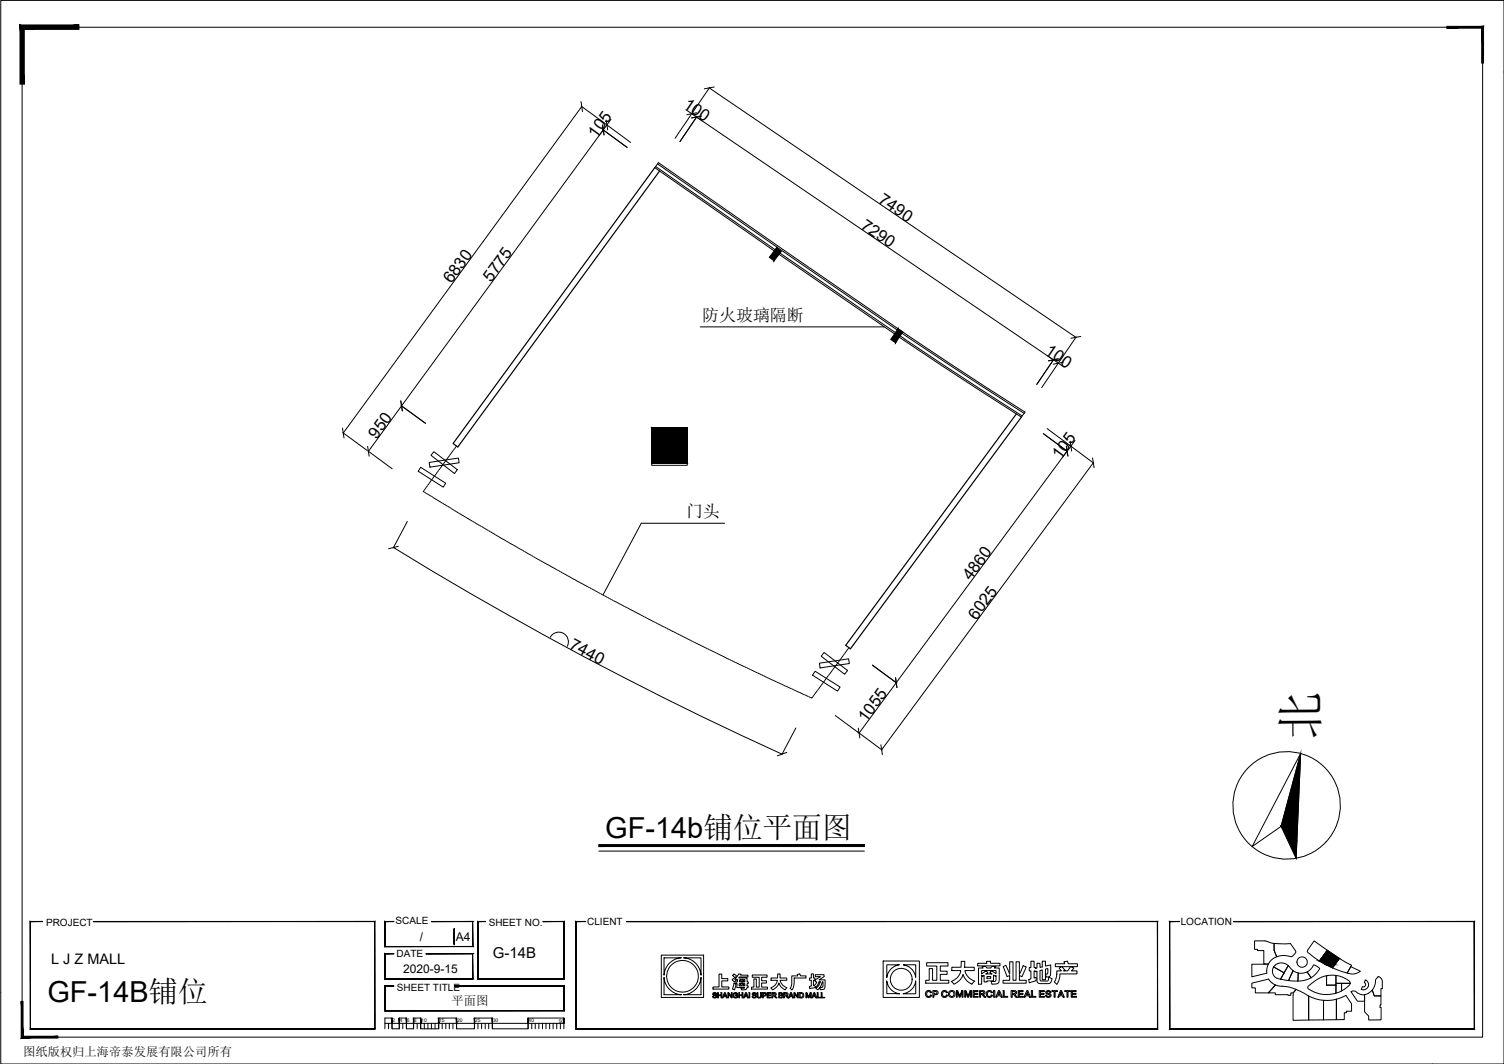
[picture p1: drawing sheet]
<svg xmlns="http://www.w3.org/2000/svg" width="420mm" height="297mm" viewBox="0 0 420 297" stroke-linecap="round" stroke-linejoin="round" font-family="sans-serif">
<!-- layer: 0 -->
<g fill="none" stroke="#000" stroke-width=".28">
<path d="M.2 .1h420v296.9h-420zM6.2 7.6h408v281.9h-408zM162.3 28.3l.4 2.8M168.3 34.9l.4 2.8-.4-2.8M169.3 33.5l.5 2.8M194.6 31.5l-2.7 .5M196 32.4l-2.8 .5M199.5 24.3l-2.7 .5M301.9 93.9l-2.7 .5M95.7 119.5l.4 2.7M112 111.9l.4 2.8M295.7 100.2l-2.8 .5"/>
<path d="M297.1 101.1l-2.8 .6M102.7 124.6l.4 2.8M297.9 124.6l.4 2.7M299 123.2l.4 2.7M305.2 127.8l.4 2.8M111.3 152.5l-2.8 .7M250.2 189.2l.4 2.8M219.8 210l-2.6 1M239.8 203.3l.4 2.7M246.1 207.9l.4 2.8M363.3 210.3l-5.4 20.4-8.1 5.6zM363.3 210.3l-1.2 29.3"/>
<path d="M167.3 237.6h74.2M349.7 269.2l4.6-.1-.4 1.4v1.2l-4.2 1zM349.7 274.5l4.7-1.2 .9 1 1 .7-2 2.2h-3.6v-1.4h-1zM350.5 262.7h2.9l2.5 .7v1.9l.8 1.8-.6 .3a3.9 3.9 0 0 0-1.8 1.7h-1.2v-3.7h-1.8v-.4h-.8zM355.8 269.9a2.24 2.24 0 0 0 1.9 3.5M355.8 269.9l2.9 1.7-1 1.8M355.9 263.4h4.6l1.4 2 .1 .4-.9 1.1-.6 .1a5.5 5.5 0 0 0-3.8 .1l-.8-1.8zM356.2 269.4a2.73 2.73 0 0 1 3.7 .2l-1.2 2-2.9-1.7zM356.3 275l1.3 .3 2.6 .3 1.9 .6M356.3 275l-2 2.2h2v.5l4.3 .2v-.7h.7l.8-1M357.7 273.4l2.3 .4M357.7 273.4l2.2-3.8 1.3 1.4-1.2 2.8"/>
<path d="M360 273.8l2.6 .1M360 273.8l1.2-2.8 1.5 .6-.1 2.3M362.1 276.2l-.8 1-.1 7.6h4.4v-6.7M362.1 276.2l3.5 1.9M365.5 275.3a11 11 0 0 1 5.1-2.9v2.6h2.6v2.3a8.3 8.3 0 0 1-7.9-1.5zM365.6 278.1a10.9 10.9 0 0 0 4.1 1.2M365.6 278.1v6.7l4.1-.1v-5.4M366.3 273a7 7 0 0 1-3.7 .9M366.3 273l-1.1-1.7-1.3 .4-1.2-.1-.1 2.3M366.9 269.5l.3-.1 .7 .4 .7 .5v.2l-1 1.4-1.3 1.1-1.1-1.7 1-.8zM367.1 262.7l3.7 2.6-2.2 3-3.4-2.7zM370.6 272.4l2.6-.1v2.7h-2.6z"/>
<path d="M370.8 265.3l3.4 2.3-2 2.6-3.6-1.9zM373.2 272.3a6.1 6.1 0 0 1 3.9 1.8l.1 .4h-4zM373.2 274.5h1.6v2.1l-1.6 .7zM373.3 279l-1.1 .2-2.5 .1M373.3 279v5.7h-3.6v-5.4M373.3 279l2.7-1.1 1.6 2.3v2.1h-1.5v.4h-.6v1.9l-2.2 .1zM374.2 267.6l3.4 1.9-1.3 2.1-4.1-1.4zM374.8 274.5h2.4l-.3 .6-2.1 1.5zM377.4 269.9l2.6 1.2-.9 .6a3.4 3.4 0 0 1-2.8-.1zM377.5 276.8a1.29 1.29 0 0 1 1.8 .5l.9 .4h1v1.8h-2zM381.4 273.5a1.45 1.45 0 0 1 .8 2 1.45 1.45 0 0 1-1.9 .7l.3-.8a.63 .63 0 0 0 .9-.3 .63 .63 0 0 0-.4-.8zM384.9 272.9l-.6 .5a4 4 0 0 1-3.1 4.3"/>
<path d="M385 272.6l.7 .3 .5 1.1v2h-.4v2h-1.9l-.5-1.6 .5 1.6h1.9v2.6h-.3v.6h.3v3.5l-3.4 .1v-1.1l-1.2-1.2v-4.8M385 272.7l-.1 .2M107.5 285.7h50v1.5M108.5 285.7v1.5M109.5 285.7v1.5M111.5 285.7v1.5M112.5 285.7v1.5M113.5 285.7v1.5M115.5 285.7v1.5M116.5 285.7v1.5M117.5 285.7v1.5M118.5 285.7v1.5"/>
<path d="M119.5 285.7v1.5M120.5 285.7v1.5M121.5 285.7v1.5M122.6 285.7v1.5M123.5 285.7v1.5M124.5 285.7v1.5M125.5 285.7v1.5M126.5 285.7v1.5M127.6 285.7v1.5M132.5 285.7v1.5M133.5 285.7v1.5M134.5 285.7v1.5"/>
<path d="M135.6 285.7v1.5M136.5 285.7v1.5M137.5 285.7v1.5M147.5 285.7v1.5M148.5 285.7v1.5M149.5 285.7v1.5M150.5 285.7v1.5M151.6 285.7v1.5M152.5 285.7v1.5M153.5 285.7v1.5M154.5 285.7v1.5M155.5 285.7v1.5"/>
<path d="M156.5 285.7v1.5M157.5 284.2h-10v3h-10v-3h-5v3h-4.9v-3h-5v3h-5.1v-3h-2v3h-2v-3h-2v3h-2v-3h-2v3"/>
<circle cx="359.4" cy="224.8" r="15"/>
<circle cx="363.8" cy="268.6" r="1.44"/>
</g>
<g fill="#000" stroke="#000" stroke-width=".28">
<path d="M368.6 268.3h5l-.7 1zM370.8 265.3l3.4 2.3h-5.1z"/>
<path d="M413.9 7.9v9.7h.5zM413.9 7.9l.5-.5v10.2zM404.2 7.9h9.7l.5-.5zM404.2 7.4h10.2l-10.2 .5z"/>
<path d="M5.6 7v16.5h1.2zM5.6 7l1.2 1.2v15.3zM5.6 7l1.2 1.2 15.3-1.2zM6.8 8.2l15.3-1.2v1.2z"/>
<path d="M363.3 210.3l-1 24.5-4.4-4.1zM357.9 230.7l4.2 8.9 .2-4.8z"/>
<path d="M167.3 235.8v.5l74.2-.5zM167.3 236.3l74.2-.5v.5z"/>
<path d="M26.1 257.2h78.6zM26.1 257.3l78.6-.1zM104.7 257.2v30.1zM104.6 257.3l.1 30zM8.5 287.3h96.2zM8.5 287.3l96.1-.1zM8.5 257.2v30.1zM8.5 257.2v30zM8.5 257.2h3.4zM8.5 257.3l3.4-.1z"/>
<path d="M120.6 257.2h11.5zM120.6 257.3l11.5-.1zM132 257.3l.1 7zM132 257.3l.1 7zM107.5 264.3h24.6zM107.5 264.3l24.5-.1zM107.5 257.2v7.1zM107.5 257.2l.1 7zM107.5 257.2h2.5zM107.6 257.3l2.4-.1z"/>
<path d="M126.9 259.3v4.4zM126.9 259.3v4.4z"/>
<path d="M151.7 257.2h5.9zM151.7 257.3l5.9-.1zM157.6 257.2v16.1zM157.5 257.3l.1 16zM133.5 273.3h24.1zM133.5 273.3l24-.1zM133.5 257.2v16.1zM133.5 257.2l.1 16zM133.5 257.2h2.1zM133.6 257.3l2-.1z"/>
<path d="M175 257.2h148.4zM175 257.3l148.4-.1zM323.4 257.2v30.1zM323.3 257.3l.1 30zM160.9 287.3h162.5zM160.9 287.3l162.4-.1zM160.9 257.2v30.1zM160.9 257.2l.1 30zM160.9 257.2h2.7zM161 257.3l2.6-.1z"/>
<path d="M344.6 257.2h67.3zM344.6 257.3l67.3-.1zM411.9 257.2v30.1zM411.9 257.3v30zM326.7 287.3h85.2zM326.7 287.3l85.2-.1zM326.7 257.2v30.1zM326.7 257.2l.1 30zM326.7 257.2h2.8zM326.8 257.3l2.7-.1z"/>
<path d="M5.9 279.6l.5 9.7v-9.7zM5.9 279.6l.5 9.7-.5 .5zM6.4 289.3l-.5 .5 10.3-.5zM5.9 289.8l10.3-.5v.5z"/>
<path d="M119 266.2h13.1zM119 266.3l13.1-.1zM132 266.3l.1 7zM132 266.3l.1 7zM107.5 273.3h24.6zM107.5 273.3l24.5-.1zM107.5 266.2v7.1zM107.5 266.2l.1 7zM107.5 266.2h2.5zM107.6 266.3l2.4-.1z"/>
<path d="M127 275.2h30.6zM127 275.3l30.6-.1zM157.6 275.2v7zM157.5 275.3l.1 6.9zM107.5 282.2h50.1zM107.5 282.2l50-.1zM107.5 275.2v7zM107.5 275.2l.1 6.9zM107.5 275.2h2.5zM107.6 275.3l2.4-.1z"/>
<path d="M368.6 268.3l1.8 1h2.5zM370.4 269.3h2.5l-.7 .9z"/>
<path d="M369.1 267.6l4.5 .7 .6-.7zM369.1 267.6l4.5 .7h-5z"/>
<path d="M109.5 284.2l.1 1.5zM109.5 284.2l.1 1.5z"/>
<path d="M111.5 284.2l.1 1.5zM111.5 284.2l.1 1.5z"/>
<path d="M113.5 284.2l.1 1.5zM113.5 284.2l.1 1.5z"/>
<path d="M115.5 284.2l.1 1.5zM115.5 284.2l.1 1.5z"/>
<path d="M117.5 284.2l.1 1.5zM117.5 284.2l.1 1.5z"/>
<path d="M122.5 284.2l.1 1.5zM122.5 284.2l.1 1.5z"/>
<path d="M127.5 284.2l.1 1.5zM127.5 284.2l.1 1.5z"/>
<path d="M132.5 284.2l.1 1.5zM132.5 284.2l.1 1.5z"/>
<path d="M137.5 284.2l.1 1.5zM137.5 284.2l.1 1.5z"/>
<path d="M147.5 284.2l.1 1.5zM147.5 284.2l.1 1.5z"/>
<path d="M157.5 284.2l.1 1.5zM157.5 284.2l.1 1.5z"/>
</g>
<!-- layer: HS-CURVE-PAVE-JNT -->
<path d="M182.1 120h9.9v9.9h-9.9z" fill="none" stroke="#000" stroke-width=".28"/>
<!-- layer: WINDOW -->
<path d="M183.1 46.5l34.8 24.2a1536.9 1536.9 0 0 0 67.6 45.4M183.7 45.7l34.7 24.3a1728 1728 0 0 0 67.7 45.4M183.9 45.4l34.8 24.2a1605 1605 0 0 0 67.6 45.4l-1 1.4a1563 1563 0 0 1-67.6-45.4l-34.8-24.2z" fill="none" stroke="#000" stroke-width=".28"/>
<!-- layer: WALL -->
<path d="M182.9 46.8l-56.3 77 1.3 1 56.3-77M283.9 115.6l-47.6 64.6 1.3 .9 47.7-64.7" fill="none" stroke="#000" stroke-width=".34"/>
<!-- layer: IFF-FURN -->
<path d="M117.5 130.5l7 4.4-.7 1.1-7-4.4zM119.9 129.1l8.2-1.2 .2 1.3-8.2 1.2zM121.2 126.1l6.6 5-.8 1.1-6.6-5.1zM227.7 187.4l7 4.4-.7 1.1-7-4.4zM228.9 185.2l8.2-1.3 .2 1.3-8.2 1.3zM230.2 182.1l6.6 5.1-.8 1-6.6-5z" fill="none" stroke="#000" stroke-width=".28"/>
<!-- layer: IBS-hatch -->
<g fill="#000" stroke="#000" stroke-width=".28">
<path d="M182.1 119.4l9.9 9.9v-9.9zM182.1 119.4l9.9 9.9h-9.9z"/>
<path d="M182.1 119.4l9.9 9.9v-9.9zM182.1 119.4l9.9 9.9h-9.9z"/>
</g>
<!-- layer: 3-MED -->
<path d="M182.1 119.4h9.9v9.9h-9.9z" fill="none" stroke="#000" stroke-width=".28"/>
<g fill="#000" stroke="#000" stroke-width=".28">
<path d="M217 69.2l-.8 3.6 2.1-2.6zM217 69.2l-.8 3.6-1.3-1z"/>
<path d="M250.9 91.8l-.7 3.9 2-3zM250.9 91.8l-.7 3.9-1.4-.9z"/>
</g>
<g fill="none" stroke="#000" stroke-width=".28">
<path d="M118.4 137l-.2 .2 .3 .2M118.7 137.5l.3 .2M118.7 136.6l-.2 .2M119.1 136.1l-.3 .3M119.2 137.8l.3 .2M119.4 135.6l-.2 .3M119.7 138.1l.4 .2M119.8 135.2l-.3 .3M120.1 134.6l-.3 .4M120.2 138.4l.3 .2M120.4 134.2l-.2 .3M120.7 138.7l.3 .2"/>
<path d="M120.8 133.7l-.3 .4M121.1 133.3l-.2 .3M121.2 139l.3 .2M121.5 132.8l-.3 .3M121.7 139.3l.3 .2M121.8 132.3l-.2 .4M122.1 131.9l-.2 .3M122.2 139.6l.3 .2M122.5 131.4l-.2 .3M122.6 139.9l.4 .2M122.8 130.9l-.2 .4M123.2 130.5l-.3 .3"/>
<path d="M123.5 130l-.2 .3M123.9 129.5l-.3 .4M124.2 129.1l-.2 .3M124.5 128.6l-.2 .3M124.9 128.1l-.3 .4M125.2 127.7l-.2 .3M125.6 127.2l-.3 .3M125.9 126.7l-.3 .4M126.2 126.3l-.2 .3M126.6 125.8l-.3 .3M126.9 125.3l-.2 .4M127.3 124.9l-.3 .3"/>
<path d="M127.5 124.5l-.1 .2M123.1 140.2l.4 .2M123.7 140.5l.3 .2M124.1 140.8l.4 .2M124.6 141.1l.4 .2M125.1 141.4l.4 .2M125.6 141.7l.4 .2M126.1 142l.3 .2M126.6 142.3l.4 .2M127.1 142.6l.4 .2M127.6 142.9l.3 .2M128.1 143.2l.3 .2"/>
<path d="M128.6 143.5l.3 .2M129.1 143.8l.4 .2M129.6 144.1l.3 .2M130.1 144.4l.3 .2M130.6 144.7l.3 .2M131.1 145l.3 .2M131.6 145.3l.3 .2M132.1 145.6l.3 .2M132.6 145.9l.3 .2M133.1 146.2l.3 .2M133.6 146.5l.3 .2M134.1 146.8l.3 .1"/>
<path d="M134.6 147l.3 .2M135 147.3l.4 .2M135.6 147.6l.3 .2M136.1 147.9l.3 .2M136.6 148.2l.3 .2M137.1 148.5l.3 .2M137.5 148.8l.4 .2M138 149.1l.4 .2M138.6 149.4l.3 .2M139.1 149.7l.3 .2M139.5 150l.4 .2M140 150.3l.4 .2"/>
<path d="M140.5 150.5l.4 .2M141.1 150.8l.3 .2M141.6 151.1l.3 .2M142.1 151.4l.3 .2M142.6 151.7l.3 .2M143 152l.4 .2M143.6 152.3l.3 .2M144.1 152.6l.3 .2M144.6 152.9l.3 .2M145.1 153.1l.3 .3M145.6 153.4l.3 .2M146.1 153.7l.3 .2"/>
<path d="M146.6 154l.3 .2M147.1 154.3l.3 .2M147.6 154.6l.4 .2M148.1 154.8l.3 .3M148.6 155.1l.3 .2M149.1 155.4l.3 .2M149.6 155.7l.3 .2M150.1 156l.4 .2M150.6 156.3l.4 .2M151.1 156.6l.4 .2M151.6 156.9l.4 .1M152.1 157.1l.4 .2"/>
<path d="M152.6 157.4l.4 .2M153.1 157.7l.4 .2M153.6 158l.4 .2M154.1 158.3l.4 .2M154.6 158.5l.4 .2M155.2 158.8l.3 .2M155.7 159.1l.3 .2M156.2 159.4l.3 .2M156.7 159.7l.3 .2M157.2 160l.3 .1M157.7 160.2l.3 .2M158.2 160.5l.3 .2"/>
<path d="M158.7 160.8l.3 .2M159.2 161.1l.4 .2M159.7 161.4l.4 .2M160.2 161.7l.4 .1M160.7 161.9l.4 .2M161.2 162.2l.4 .2M161.7 162.5l.4 .2M162.2 162.8l.4 .1M162.7 163l.4 .2M163.2 163.3l.4 .2M163.7 163.6l.4 .2M164.3 163.9l.3 .1"/>
<path d="M164.8 164.1l.3 .2M165.3 164.4l.4 .2M165.8 164.7l.4 .2M166.3 165l.4 .1M166.8 165.2l.4 .2M167.3 165.5l.4 .2M167.9 165.8l.3 .2M168.4 166.1l.3 .1M168.9 166.3l.3 .2M169.4 166.6l.3 .2M169.9 166.9l.3 .2M170.4 167.2l.3 .1"/>
<path d="M170.9 167.4l.3 .2M171.4 167.7l.4 .2M171.9 168l.4 .1M172.4 168.2l.4 .2M172.9 168.5l.4 .2M173.4 168.8l.4 .1M173.9 169l.4 .2M174.5 169.3l.3 .2M175 169.6l.3 .1M175.5 169.8l.4 .2M176 170.1l.4 .2M176.5 170.4l.4 .1"/>
<path d="M177 170.6l.4 .2M177.5 170.9l.4 .2M178.1 171.2l.3 .2M178.6 171.4l.3 .2M179.1 171.7l.4 .2M179.6 172l.4 .2M180.1 172.2l.4 .3M180.6 172.5l.4 .2M181.1 172.8l.4 .2M181.7 173l.3 .3M182.2 173.3l.3 .2M182.7 173.6l.3 .2"/>
<path d="M183.2 173.8l.4 .3M183.7 174.1l.4 .2M184.2 174.4l.4 .2M184.7 174.7l.4 .1M185.3 174.9l.3 .2M185.8 175.2l.3 .1M186.3 175.4l.3 .2M186.8 175.7l.4 .2M187.3 176l.4 .1M187.8 176.2l.4 .2M188.4 176.5l.3 .1M188.9 176.7l.3 .2"/>
<path d="M189.4 177l.4 .2M189.9 177.2l.4 .2M190.4 177.5l.4 .2M190.9 177.8l.4 .2M191.5 178l.3 .2M192 178.3l.4 .2M192.5 178.5l.4 .3M193 178.8l.4 .2M193.5 179.1l.4 .2M194.1 179.4l.3 .1M194.6 179.6l.3 .2M195.1 179.9l.4 .1"/>
<path d="M195.6 180.1l.4 .2M196.1 180.4l.4 .1M196.6 180.6l.4 .2M197.1 180.9l.4 .1M197.7 181.1l.3 .2M198.2 181.4l.4 .2M198.7 181.6l.4 .2M199.2 181.9l.4 .2M199.8 182.1l.3 .2M200.3 182.4l.4 .2M200.8 182.7l.4 .1M201.3 182.9l.4 .2"/>
<path d="M201.8 183.2l.4 .1M202.4 183.4l.3 .2M202.9 183.7l.3 .2M203.4 183.9l.4 .2M203.9 184.2l.4 .2M204.4 184.4l.4 .2M204.9 184.7l.4 .2M205.5 184.9l.4 .2M206 185.2l.4 .2M206.5 185.4l.4 .2M207.1 185.7l.3 .2M207.6 186l.3 .1"/>
<path d="M208.1 186.2l.3 .2M208.6 186.4l.4 .2M209.1 186.7l.4 .1M209.7 186.9l.3 .2M210.2 187.2l.4 .2M210.7 187.4l.4 .2M211.2 187.7l.4 .2M211.8 187.9l.3 .2M212.3 188.2l.3 .2M212.8 188.4l.3 .2M213.3 188.7l.4 .1M213.8 188.9l.4 .2"/>
<path d="M214.4 189.2l.3 .1M214.9 189.4l.4 .2M215.4 189.7l.4 .2M215.9 189.9l.4 .2M216.5 190.1l.3 .2M217 190.4l.3 .2M217.5 190.6l.4 .2M218 190.9l.4 .1M218.6 191.1l.3 .2M219.1 191.4l.4 .1M219.6 191.6l.4 .2M220.1 191.8l.4 .2"/>
<path d="M220.7 192.1l.3 .2M221.2 192.3l.4 .2M221.7 192.6l.4 .1M222.3 192.8l.3 .2M222.8 193.1l.3 .1M223.3 193.3l.4 .1M223.8 193.5l.4 .2M224.3 193.8l.4 .2M224.9 194l.4 .2M225.4 194.3l.4 .1M225.9 194.5l.4 .2M226.9 194.7l-.1 .2-.4-.2"/>
<path d="M227.3 194.2l-.3 .3M227.6 193.7l-.2 .4M228 193.3l-.3 .3M228.3 192.8l-.3 .4M228.6 192.3l-.2 .4M229 191.9l-.2 .3M229.4 191.4l-.3 .4M229.7 191l-.3 .3M230 190.5l-.2 .3M230.4 190l-.3 .4M230.7 189.6l-.2 .3M231.1 189.1l-.3 .3"/>
<path d="M231.4 188.6l-.3 .4M231.7 188.2l-.2 .3M232.1 187.7l-.2 .3M232.5 187.2l-.3 .4M232.8 186.8l-.3 .3M233.1 186.3l-.2 .3M233.5 185.8l-.3 .4M233.8 185.4l-.2 .3M234.1 184.9l-.2 .3M234.5 184.4l-.2 .4M234.8 184l-.2 .3M235.2 183.5l-.2 .3"/>
<path d="M235.5 183l-.2 .4M235.9 182.6l-.3 .3M236.2 182.1l-.2 .3M236.6 181.6l-.3 .4M236.9 181.2l-.3 .3M237.2 180.8l-.2 .2"/>
</g>
<!-- layer: DIM -->
<g fill="none" stroke="#000" stroke-width=".28">
<path d="M162.4 29.7l6.8 4.9M162.5 29.7l-66.6 91.2M168.5 36.3l-65.6 89.7M169.4 34.8l6.8 5M170.7 33.3l-3.4 4.6M191.6 30.6l4.6 3.2M193.3 31.6l-4.7 7M194.6 32.7l99.7 67.8M194.7 32.5l-4.8 7M198.1 24.5l102.5 69.7M198.2 24.4l-4.7 7M175.2 41.1l-6.8-4.9 6.8 5"/>
<path d="M195.6 91.3h51.5M292.7 99.3l4.6 3.2M300.7 94.1l-4.8 6.9M112.1 113.2l6.8 5M292.5 119.7l6.8 5M294.4 100.3l-4.8 7M295.7 101.2l-4.7 7M95.8 120.8l6.8 5M102.8 125.9l6.8 5M291.5 121.1l6.7 5M298.1 125.9l-58.1 78.8M298.8 124.3l6.8 5"/>
<path d="M300.3 123l-3.4 4.5M305.4 129.2l-59.1 80.1M109.9 152.9a969.1 969.1 0 0 0 108.6 57.7M113.8 145.6l-3.9 7.4M202.4 146.1h-23.2l-10.8 20M153.7 177.9a2.69 2.69 0 0 1 3.7-1.1 2.69 2.69 0 0 1 1.1 3.6M233.3 199.8l6.8 5M243.7 185.7l6.8 5M222.3 203.2l-3.9 7.5M239.6 204.4l6.8 5"/>
</g>
<g fill="none" stroke="#000" stroke-width=".28">
<path d="M184.7 266.6h11.9v11.9h-11.9zM185.5 267.4h4.8a5.2 5.2 0 0 0-4.8 4.8zM185.5 272.9a5.2 5.2 0 0 0 4.8 4.8h-4.8zM191 277.7a5.2 5.2 0 0 0 4.8-4.8v4.8zM191 267.4h4.8v4.8a5.2 5.2 0 0 0-4.8-4.8zM199.1 277.3l.3-.2a.4 .4 0 0 1 .5 0 .4 .4 0 0 1 .2 .5l-.3-.3-.5 .3a.75 .75 0 0 1 .9 .8l-.2 .2h-.6a.26 .26 0 0 1-.3-.2 .26 .26 0 0 1 .2-.3 .35 .35 0 0 0 .3 .4 .35 .35 0 0 0 .3-.5l-.7-.2zM200.4 277.1h.3v.6h.7v-.6h.3v1.5h-.3v-.7h-.7v.7h-.3zM200.9 271.9h.7v1.3h1.7v.6h-1.7v1.7h2v.6h-4.4v-.6h1.7zM202.4 277.1h.2l.6 1.5h-.2l-.2-.4h-.7l-.1 .4h-.2zM202.5 277.4l.2 .6h-.4zM203.3 277.1h.3l.7 1.2v-1.2h.3v1.5h-.3l-.8-1.2v1.2h-.2zM204.6 272.3l.5-.4 .7 .6-.4 .5z"/>
<path d="M204.9 277.4l.8-.3 .5 .4-.3 .1a.49 .49 0 0 0-.7-.1 .49 .49 0 0 0 0 .7 .49 .49 0 0 0 .7-.1l-.5-.1 .2-.2a.46 .46 0 0 1 .7 .4 .46 .46 0 0 1-.6 .4l-.8-.3zM204.9 273.2l.7 .6a.48 .48 0 0 1-.7 .2 .48 .48 0 0 1-.2-.7zM205.1 274.5l.6 .2-.5 1.6-.6-.1zM206.3 271.9l.7 .1-.1 .2h2.1v.5h-2.5l-.1 .3h2.3v1.1h.3v.5h-.3v.6h.3v.5h-.2a1.13 1.13 0 0 1-1.7 .5l-.1-.3h.9l.1-.2h-2.2l.1-1.1h-.3v-.5h.4v-.7l-.2 .2-.4-.4zM206.4 277.1h.2v.6h.7v-.6h.3v1.5h-.3v-.7h-.7v.7h-.2zM206.5 274.6h.6l-.3 .3 .5 .3h-.8zM206.6 273.5h.5l-.3 .3 .5 .3h-.7zM207.2 274.6h.9v.6h-.6l.3-.2zM207.3 273.5h.8v.6h-.6l.3-.3zM208.3 277.1h.2l.6 1.5h-.2l-.2-.4h-.6l-.2 .4h-.3zM208.4 277.4l.3 .6h-.5zM209.3 277.1h.2v1.5h-.2z"/>
<path d="M210.1 272.2h4.2v.6h-1.5v1h1.3v.6h-1.3v1.2h1.6v.5h-4.5v-.5h.7v-2.3h.7v2.3h.8v-2.8h-2zM210.2 277.3l.4-.2a.36 .36 0 0 1 .4 0 .36 .36 0 0 1 .1 .5l-.3-.3-.4 .3a.75 .75 0 0 1 .9 .8l-.8 .2-.4-.4 .3-.1a.33 .33 0 0 0 .3 .4 .33 .33 0 0 0 .3-.5l-.7-.2zM211.5 277.1h.3v.7a.43 .43 0 0 0 .4 .6 .43 .43 0 0 0 .3-.7v-.6h.2a1.52 1.52 0 0 1-.4 1.5 .86 .86 0 0 1-.8-.4 .86 .86 0 0 1 0-.9zM213 277.1h.1a.69 .69 0 0 1 .7 0 .69 .69 0 0 1 .3 .6l-.2 .3h-.7v.6h-.2zM214.3 277.1h1.1v.2h-.9v.4h.9v.2h-.9v.5h1v.2h-1.2zM215.4 273h1.8l.1-1.1h.6v.8a.33 .33 0 0 0 .2 .4 .33 .33 0 0 0 .4-.1h1.3v.7h-1.7a1.83 1.83 0 0 0 1.3 1.8l.4 .2-.6 .6a2.86 2.86 0 0 1-1.6-1.8 2.85 2.85 0 0 1-1.8 1.8l-.5-.5a2.8 2.8 0 0 0 1.9-2.1h-1.8zM215.6 277.1a.71 .71 0 0 1 .9 0 .71 .71 0 0 1 .2 .8l-.2 .1 .5 .6h-.3l-.5-.6a.34 .34 0 0 0-.4 .2 .34 .34 0 0 0 .1 .4h-.3zM215.9 277.3h.3a.27 .27 0 0 1 .4 .1 .27 .27 0 0 1-.1 .3 .27 .27 0 0 1-.3 0h-.3zM217.6 277.1h.6a.38 .38 0 0 1 .5 .2 .38 .38 0 0 1-.2 .5 .47 .47 0 0 1 .1 .7 .47 .47 0 0 1-.7 .1h-.3zM217.8 277.3h.2a.27 .27 0 0 1 .4 .1 .27 .27 0 0 1-.1 .3 .27 .27 0 0 1-.3 0h-.2zM217.8 277.9h.3a.29 .29 0 0 1 .3 .2 .29 .29 0 0 1 0 .3 .29 .29 0 0 1-.4 0h-.2zM218.9 277.1a.9 .9 0 0 1 1.2 .6l-.3 .2 .5 .7h-.3l-.5-.6a.34 .34 0 0 0-.4 .2 .34 .34 0 0 0 .1 .4h-.3z"/>
<path d="M219.2 277.3h.3a.27 .27 0 0 1 .3 .1 .27 .27 0 0 1 0 .3 .27 .27 0 0 1-.4 0h-.2zM220.9 277.1h.2l.6 1.5h-.3l-.1-.4h-.7l-.1 .4h-.3zM221 277.4l.2 .6h-.5zM221.2 272.4h1.7l-.2-.4 .7-.1 .1 .1a.43 .43 0 0 0 .2 .4 .43 .43 0 0 0 .4 0h1.1v.6h-3.3v.2a5.6 5.6 0 0 1-.7 3.2l-.1-.1a.49 .49 0 0 1-.4-.5 .49 .49 0 0 1 .4-.5zM221.8 277.1h.2l.8 1.2v-1.2h.2v1.5h-.2l-.8-1.2v.5a.43 .43 0 0 1 .1 .4 .43 .43 0 0 1-.3 .3zM223.3 277.1a.83 .83 0 0 1 1.2 .7 .83 .83 0 0 1-1.2 .7zM223.5 277.3a.54 .54 0 0 1 .8 .5 .54 .54 0 0 1-.8 .5zM225.1 277.1h.3l.5 1.2 .5-1.2h.3v1.5h-.3v-1.2l-.4 1.2h-.2l-.5-1.2 .1 1.2h-.3zM226.7 271.9h.5v1.1h.5v.7h-.5v1.5l.6-.4 .4-.7h-.4v-.6l1.4-.8h-1.4v-.6h2.4v.6l-1.3 .8h1.6v1.6a.97 .97 0 0 1-.3 1 .97 .97 0 0 1-1 .2l-.1-.6-.6 .6-.6-.4a2.89 2.89 0 0 0 1.3-1.8h-.4l-.2 .3a1.07 1.07 0 0 1-.8 1.1l-.1-.1-.1 .3-1.1 .2a.33 .33 0 0 1-.4-.1 .33 .33 0 0 1 0-.4l.6-.1v-1.6h-.6v-.7h.6zM227.4 277.1h.2l.6 1.5h-.2l-.2-.4h-.6l-.2 .4h-.3zM227.5 277.4l.2 .6h-.5zM228.3 277.1h.3v1.3h.7v.2h-1z"/>
<path d="M229.4 277.1h.3v1.3h.7v.2h-1zM229.7 274.1h.1a1.34 1.34 0 0 1-.2 1.6h-.5zM246.7 268.3h10.1v10.2h-10.1zM247.7 273.9a4.2 4.2 0 0 0 3.6 3.5h-3.6zM247.7 269.4h3.5a4.1 4.1 0 0 0-3.5 3.5zM252.3 277.4a4.3 4.3 0 0 0 3.5-3.5v3.5zM252.3 269.4h3.5v3.5a4.1 4.1 0 0 0-3.5-3.5zM258.8 276.8l.5-.3 .5 .1 .4 .5h-.2a.65 .65 0 0 0-.9-.2 .65 .65 0 0 0-.2 .9 .65 .65 0 0 0 .9 .2l.1-.3 .3 .1a.68 .68 0 0 1-1.1 .6 1.04 1.04 0 0 1-.3-1.6zM258.9 268.8h5.9v.9h-2.1v1.4h1.9v.9h-1.9v1.7h2.3v.8h-6.4v-.8h1v-3.3h.9v3.3h1.2v-4h-2.8zM260.6 276.5h.1a.86 .86 0 0 1 .9 0 .86 .86 0 0 1 .4 .9l-.2 .3h-.9v.7h-.3zM263.2 276.8l.5-.3 .6 .1 .4 .5h-.2a.65 .65 0 0 0-1-.2 .65 .65 0 0 0-.1 .9 .65 .65 0 0 0 .9 .2l.1-.3 .2 .1a.68 .68 0 0 1-1 .6 1.04 1.04 0 0 1-.4-1.6zM265.9 270h2.6v-1.6h1v1.6h2.7v1h-2.7a4.2 4.2 0 0 0 2.8 2.9l-.8 .9a4.5 4.5 0 0 1-2.5-2.7 4.1 4.1 0 0 1-2.6 2.6l-.6-.7a3.9 3.9 0 0 0 2.6-3h-1.6a.57 .57 0 0 1-.9-.2z"/>
<path d="M267.2 276.5l.3 .1 .6 1.4 .5-1.4 .4-.1v1.9h-.2v-1.5l-.4 1a.33 .33 0 0 1-.1 .4 .33 .33 0 0 1-.3 .1l-.6-1.5v1.5h-.2zM269.5 276.5l.4 .1 .5 1.4 .6-1.4 .4-.1v1.9h-.3v-1.5l-.4 1a.33 .33 0 0 1 0 .4 .33 .33 0 0 1-.4 .1l-.6-1.5v1.5h-.2zM271.8 276.5h1.4v.3h-1.1v.5h1.1v.3h-1.1v.6h1.2v.2h-1.5zM273.1 268.9h2.6l-.1-.5 1.1-.1v.6h2.7v.7h-6.3zM273.3 270.2h1.4l-.4-.4h1a1.36 1.36 0 0 0 1.9 0h1l-.4 .4h1.3v2.8a1.28 1.28 0 0 1-.2 1.4 1.28 1.28 0 0 1-1.4 .3l-.4 .1-.2-.8h.3a.72 .72 0 0 0 .8-.1 .72 .72 0 0 0 .3-.7v-.9l-.3 .2-.5-.3v1.6l-1.8 .1a.43 .43 0 0 1-.3 .3 .43 .43 0 0 1-.4-.1l-.1-1.8-.4 .3-.3-.4v1.9a.53 .53 0 0 1-.1 .7 .53 .53 0 0 1-.8-.2zM273.6 276.5h.6a.6 .6 0 0 1 .9 .3 .6 .6 0 0 1-.4 .8l.6 .8a.85 .85 0 0 1-.9-.7l-.5-.1v.8h-.3zM273.9 276.8h.4a.37 .37 0 0 1 .5 .1 .37 .37 0 0 1-.1 .5 .37 .37 0 0 1-.5 0h-.3zM274.2 271h4.1v.8l-1.4-.8-.4 .6 .7 .3h-1.8l.5-.4a.44 .44 0 0 0-.3-.4 .44 .44 0 0 0-.4 .1l-1 .7zM275.7 272.6h1.1v.5h-1.1zM275.8 276.8l.5-.3 .5 .1 .4 .3-.2 .2a.65 .65 0 0 0-.9-.2 .65 .65 0 0 0-.2 .9 .65 .65 0 0 0 .9 .2l.1-.3 .3 .1a.68 .68 0 0 1-1.1 .6 1.04 1.04 0 0 1-.3-1.6zM277.6 276.5h.3v1.9h-.3zM278.9 276.5h.3l.8 1.9h-.3l-.2-.4h-.8l-.2 .4h-.3z"/>
<path d="M279.1 276.8l.3 .9h-.6zM280.2 269.8l.9-.3 1 2.4v-3.2a.55 .55 0 0 1 .7-.2 .55 .55 0 0 1 .2 .8v4.4h.8v-5.2h1v3.5l1-2.4 .7 .3a.56 .56 0 0 1-.2 .8l-.8 1.9-.7-.3v1.4h1.9v.8h-6.5v-.8h1.9v-1.3l-.8 .3zM280.2 276.5h.3v1.7h1v.2h-1.3zM282.4 276.5h.6a.6 .6 0 0 1 .9 .3 .6 .6 0 0 1-.4 .8l.7 .8h-.4l-.6-.8h-.4v.8h-.4zM282.8 276.8h.3a.35 .35 0 0 1 .5 .1 .35 .35 0 0 1 0 .5 .35 .35 0 0 1-.5 0h-.3zM284.4 276.5h1.4v.3h-1.1v.5h1.1v.3h-1.1v.6h1.2v.2h-1.5zM286.9 276.5h.2l.8 1.9h-.3l-.2-.4h-.8l-.2 .4h-.4zM287 276.8l.3 .9h-.6zM288 268.3h.9v1.8h.4v.3l.4-.2v-1.3h.8v1.2l.7-.2v-1.6h.9v1.4l1.4-.3v2.2a.95 .95 0 0 1-.3 1 .95 .95 0 0 1-.9 .2l-.2-.9 .6-.1v-1.4l-.4 .1a.44 .44 0 0 0-.2 .7v2.3h-.9v-2.7l-.7 .1v2.1a.71 .71 0 0 0 .2 .8 .71 .71 0 0 0 .8 .1l1.3-.1 .2-.9a.7 .7 0 0 1 .8 .3 .7 .7 0 0 1-.2 .9l-.5 .5h-1a2.62 2.62 0 0 1-2.3-.5l-.1-3-.4 .2-.1-.3h-.3v2l.6-.1v.2a.74 .74 0 0 1-.8 .9l-1.2 .4-.1-.9 .6-.2v-2.3h-.5v-.9h.5zM288.1 276.5h.4v1.7h.9v.2h-1.3zM290.3 276.5h1.5v.3h-1.1v.5h1v.3h-1v.6h1.1v.2h-1.5zM292.2 276.7a.77 .77 0 0 1 1.3 .4h-.3a.34 .34 0 0 0-.4-.3 .34 .34 0 0 0-.2 .4l.2 .1a.61 .61 0 0 1 .8 .4 .61 .61 0 0 1-.6 .8l-.8-.3-.1-.3 .3-.1a.47 .47 0 0 0 .4 .4 .47 .47 0 0 0 .5-.4l-1.1-.5z"/>
<path d="M293.8 276.5h1.6v.3h-.6v1.6h-.3v-1.6h-.7zM294.8 269.1h2.6l-.2-.6 1-.2 .1 .2a.64 .64 0 0 0 1 .6h1.7v.8h-1.8l.8 .4-.7 .7h1.6v.9h-4.8l-.1 1.2-.7 1.7-.7-.6a5.9 5.9 0 0 0 .6-3.2h1.3l-.6-.7 .6-.4h-1.7zM296.2 276.5h.3l.8 1.9h-.3l-.2-.4h-.8l-.2 .4h-.3zM296.4 276.8l.3 .9h-.6zM296.7 269.9h2.4l-.6 .9a.83 .83 0 0 1-1.2 .2l.2-.1zM297.4 276.5h1.6v.3h-.6v1.6h-.3v-1.6h-.7zM299.3 276.5h1.4v.3h-1.1v.5h1v.3h-1v.6h1.1v.2h-1.4z"/>
<circle cx="190.6" cy="272.5" r="4.4"/>
<circle cx="213.5" cy="277.6" r=".32"/>
<circle cx="251.8" cy="273.4" r="3.1"/>
<circle cx="261.3" cy="277.2" r=".39"/>
<circle cx="265.9" cy="277.5" r=".97"/>
<circle cx="265.9" cy="277.5" r=".66"/>
</g>
<text font-size="13.7" x="368.2" y="206.6" transform="rotate(-90 368.2 206.6)">北</text>
<g font-size="8.1">
<text x="169.1" y="234">GF-14b铺位平面图</text>
<text x="13.3" y="279.8">GF-14B铺位</text>
</g>
<g font-size="4.7">
<text x="196.2" y="89.5">防火玻璃隔断</text>
<text x="191.7" y="144.3">门头</text>
</g>
<g font-size="4.6">
<text x="190.6" y="29.9" transform="rotate(34 190.6 29.9)">100</text>
<text x="166.6" y="38.8" transform="rotate(-54 166.6 38.8)">105</text>
<text x="245.2" y="56.4" transform="rotate(34 245.2 56.4)">7490</text>
<text x="240.2" y="63.6" transform="rotate(34 240.2 63.6)">7290</text>
<text x="126.1" y="79.4" transform="rotate(-54 126.1 79.4)">6830</text>
<text x="137.2" y="78.9" transform="rotate(-54 137.2 78.9)">5775</text>
<text x="291.7" y="98.6" transform="rotate(34 291.7 98.6)">100</text>
<text x="105.2" y="122.7" transform="rotate(-54 105.2 122.7)">950</text>
<text x="296.2" y="128.4" transform="rotate(-54 296.2 128.4)">105</text>
<text x="271.2" y="162.3" transform="rotate(-54 271.2 162.3)">4860</text>
<text x="272.8" y="173.3" transform="rotate(-54 272.8 173.3)">6025</text>
<text x="158.8" y="180.9" transform="rotate(28 158.8 180.9)">7440</text>
<text x="242" y="201.8" transform="rotate(-54 242 201.8)">1055</text>
</g>
<text font-size="4.2" x="137.7" y="267.3">G-14B</text>
<text font-size="4" x="14.3" y="269.1">L J Z MALL</text>
<g font-size="3.4">
<text x="117.3" y="262.7">/</text>
<text x="127.3" y="262.7">A4</text>
<text x="112.6" y="271.6">2020-9-15</text>
<text x="126.2" y="280.7">平面图</text>
<text x="6.5" y="294.8">图纸版权归上海帝泰发展有限公司所有</text>
</g>
<g font-size="2.8">
<text x="12.9" y="258.6">PROJECT</text>
<text x="110.5" y="258.1">SCALE</text>
<text x="136.5" y="258.4">SHEET NO.</text>
<text x="164" y="258.3">CLIENT</text>
<text x="329.9" y="258.3">LOCATION</text>
<text x="110.8" y="267.3">DATE</text>
<text x="110.9" y="276.6">SHEET TITLE</text>
</g>
<g font-size="1.4">
<text x="109.7" y="285.4">2</text>
<text x="111.7" y="285.4">4</text>
<text x="113.7" y="285.4">6</text>
<text x="115.7" y="285.4">8</text>
<text x="117.7" y="285.4">10</text>
<text x="122.7" y="285.4">15</text>
<text x="127.7" y="285.4">20</text>
<text x="132.7" y="285.4">25</text>
<text x="137.7" y="285.4">30</text>
<text x="147.7" y="285.4">40</text>
<text x="156.1" y="285.5">50</text>
</g>
</svg>
